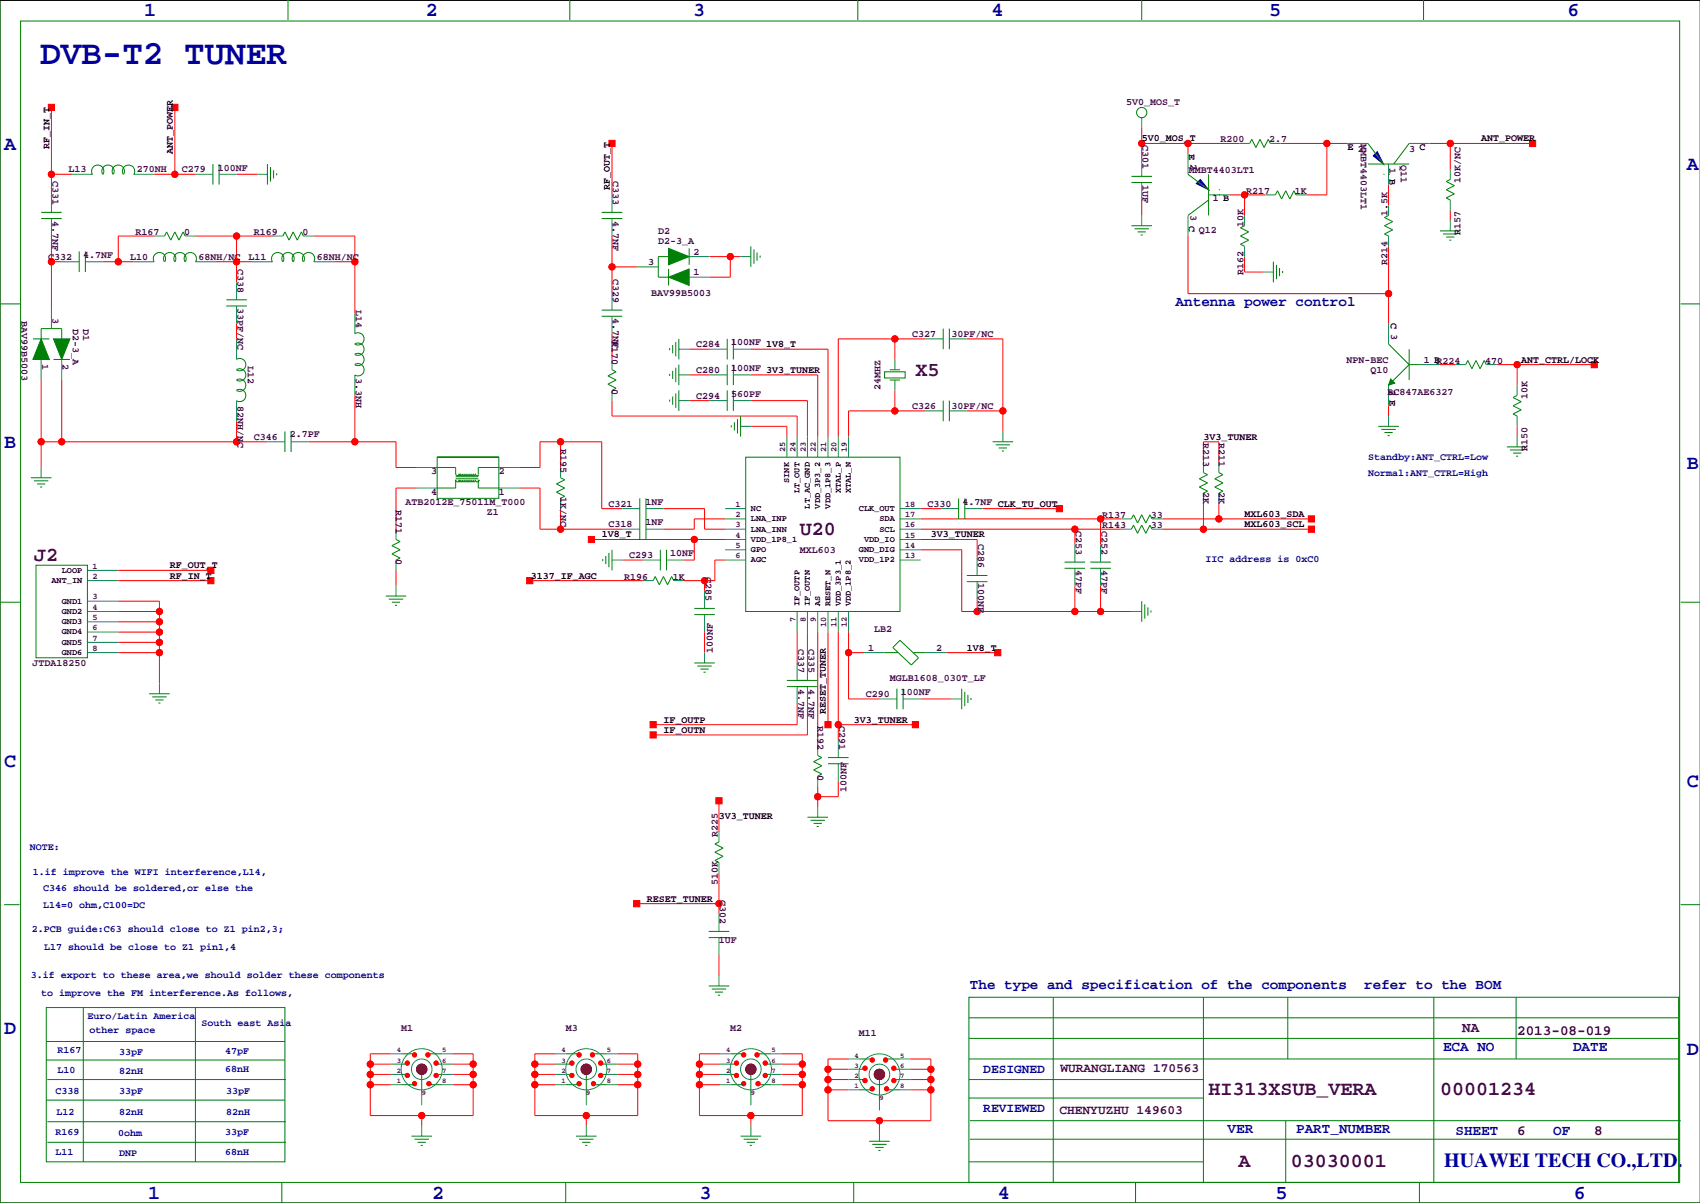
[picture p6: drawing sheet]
<svg xmlns="http://www.w3.org/2000/svg" width="420mm" height="297mm" viewBox="0 0 420 297" stroke-linecap="round" stroke-linejoin="round" font-family="sans-serif">
<path d="M419.9 .1h-419.9v296.9h419.9" fill="none" stroke="#000" stroke-width=".25"/>
<g fill="none" stroke="#008080" stroke-width=".25">
<path d="M281.9 29.1v2.5M281.9 39.2v4.3M293.4 38v5M306.1 35.4h2.5M313.7 35.4h2.5M332.7 35.4h5.1M348 35.4h5.1M12.7 48.1v4.3M12.7 54v4.3M17.8 43h5.1M33 43h5.1M38.1 58.3h2.5"/>
<path d="M45.7 58.3h2.6M48.3 43h4.3M54.1 43h4.3M63.5 43h2.5M67.3 58.3h2.5M74.9 58.3h2.6M151.1 48.1v4.3M151.1 54v4.3M281.9 45.1v4.3M281.9 53.2v2.5M293.4 53.2v5.1M298.4 48.1h5.1"/>
<path d="M307.3 53.2v2.5M312.4 48.1h2.6M320 48.1h2.6M342.9 40.5v5.1M342.9 50.7v2.5M342.9 58.3v2.5M358.1 41.8v2.5M358.1 49.4v2.5M358.1 54.5v2.5M12.7 76.1v5M15.2 64.6h4.4M21.1 64.6h4.3"/>
<path d="M33 64.6h5.1M48.3 64.6h5M58.4 69.7v4.3M58.4 75.6v4.3M62.2 64.6h5.1M77.5 64.6h5M87.6 77.3v5.1M151.1 72.2v4.4M151.1 78.1v4.3M157.5 65.9h5.1M170.2 63.4h5.1M170.2 68.4h5.1"/>
<path d="M182.9 63.4h2.5M307.3 60.8v2.6M311.9 67.2h2.6M342.9 79.9v5M10.2 88.8v5M15.2 88.8v5M58.4 83.7v5.1M58.4 98.9v5.1M87.6 92.6v5M151.1 88.8v2.5M151.1 96.4v2.5M167.6 92.6h2.6"/>
<path d="M167.6 98.9h2.6M167.6 86.2h2.6M175.3 92.6h4.3M175.3 98.9h4.3M175.3 86.2h4.3M181.1 92.6h4.3M181.1 98.9h4.3M181.1 86.2h4.3M221 88.8v2.5M221 93.8v2.6M228.6 83.7h4.3M234.4 83.7h4.4"/>
<path d="M342.9 95.1v5.1M350.5 90h5.1M359.4 90h2.5M367 90h2.6M374.6 95.1v2.5M10.2 115.4v2.6M66 109.1h4.4M71.9 109.1h4.3M102.9 115.4h5M123.2 115.4h5.1M138.4 115.4v2.6M182.9 105.3h2.5"/>
<path d="M194.3 107.8v5.1M196.8 107.8v5.1M199.4 107.8v5.1M201.9 107.8v5.1M204.5 107.8v5.1M207 107.8v5.1M209.5 107.8v5.1M228.6 101.5h4.3M234.4 101.5h4.4M247.6 106.5v2.6M297.2 114.2v2.5M301 114.2v2.5"/>
<path d="M342.9 102.7v2.6M374.6 102.7v2.6M374.6 107.8v2.5M97.8 130.7v2.5M97.8 138.3v2.5M102.9 120.5h5M123.2 120.5h5.1M138.4 123v2.6M151.1 138.3h2.6M153.7 130.7h4.3M153.7 125.6h4.3M158.7 138.3h4.4"/>
<path d="M159.5 130.7h4.3M159.5 125.6h4.3M164.6 138.3h4.3M179.1 130.7h5M179.1 125.6h5M179.1 138.3h5M179.1 128.1h5M179.1 133.2h5M179.1 135.7h5M222.2 130.7h5.1M222.2 125.6h5.1M222.2 138.3h5.1"/>
<path d="M222.2 128.1h5.1M222.2 133.2h5.1M222.2 135.7h5.1M232.4 125.6h4.3M238.3 125.6h4.3M241.3 137.8v4.3M265.4 134.5v4.3M271.8 134.5v4.3M276.9 130.7h2.5M276.9 128.1h2.5M284.5 130.7h2.5M284.5 128.1h2.5"/>
<path d="M297.2 121.8v2.5M301 121.8v2.5M21.6 143.4h7.6M21.6 148.4h7.6M21.6 151h7.6M21.6 153.5h7.6M21.6 156.1h7.6M21.6 158.6h7.6M21.6 140.8h7.6M97.8 144.6v2.6M158.7 143.4h2.6M166.4 143.4h2.5"/>
<path d="M174 145.9v4.3M174 151.8v4.3M196.8 151v5.1M199.4 151v5.1M201.9 151v5.1M204.5 151v5.1M207 151v5.1M209.5 151v5.1M241.3 143.6v4.3M265.4 140.3v4.3M271.8 140.3v4.3M279.4 151h2.5"/>
<path d="M21.6 161.1h7.6M39.4 168.8v2.5M174 161.1v2.6M196.8 163.7v4.3M196.8 169.5v4.3M199.4 163.7v4.3M199.4 169.5v4.3M213.4 161.1h5M217.2 172.6h4.3M223 172.6h4.3M228.6 161.1h5.1M234.9 172.6h2.6"/>
<path d="M201.9 184v2.5M201.9 191.6v2.6M201.9 199.2v2.6M207 182.7v4.4M207 188.6v4.3M177.5 205.3v2.6M177.5 213v2.5M177.5 225.7v4.3M177.5 231.5v4.3M177.5 240.9v2.5M96.5 267.8h2.6M96.5 260.2h2.6"/>
<path d="M96.5 265.3h2.6M96.5 262.7h2.6M104.1 270.4v2.5M104.1 278v2.5M109.2 267.8h2.6M109.2 260.2h2.6M109.2 265.3h2.6M109.2 262.7h2.6M137.2 267.8h2.5M137.2 260.2h2.5M137.2 265.3h2.5M137.2 262.7h2.5"/>
<path d="M144.8 270.4v2.5M144.8 278v2.5M149.9 267.8h2.5M149.9 260.2h2.5M149.9 265.3h2.5M149.9 262.7h2.5M177.8 267.8h2.5M177.8 260.2h2.5M177.8 265.3h2.5M177.8 262.7h2.5M185.4 270.4v2.5M185.4 278v2.5"/>
<path d="M190.5 267.8h2.5M190.5 260.2h2.5M190.5 265.3h2.5M190.5 262.7h2.5M209.5 269.1h2.6M209.5 261.5h2.6M209.5 266.6h2.6M209.5 264h2.6M217.2 271.6v2.6M217.2 279.3v2.5M222.2 269.1h2.6M222.2 261.5h2.6"/>
<path d="M222.2 266.6h2.6M222.2 264h2.6"/>
<circle cx="104.1" cy="264" r="5.1"/>
<circle cx="104.1" cy="264" r="2.54"/>
<circle cx="144.8" cy="264" r="5.1"/>
<circle cx="144.8" cy="264" r="2.54"/>
<circle cx="185.4" cy="264" r="5.1"/>
<circle cx="185.4" cy="264" r="2.54"/>
<circle cx="217.2" cy="265.3" r="5.1"/>
<circle cx="217.2" cy="265.3" r="2.54"/>
</g>
<g fill="none" stroke="#008000" stroke-width=".25">
<path d="M0 -.1v297.1h419.9M71.1 0v4.9M140.7 0v4.9M211.8 0v4.9M281.9 0v4.9M351.5 0v4.9M5.1 5.2h409.7v286.8h-409.7zM308.6 35.4l.5-1 1 2 1-2 1.1 2 1-2 .5 1M337.8 35.4l3.8 5.1M348 35.4l-3.8 5.1M10.2 52.4h5M10.2 54h5"/>
<path d="M22.8 43.1a1.52 1.52 0 0 1 1.3-2.3 1.52 1.52 0 0 1 1.3 2.3M25.4 43.1a1.52 1.52 0 0 1 1.3-2.3 1.52 1.52 0 0 1 1.3 2.3M27.9 43.1a1.52 1.52 0 0 1 1.3-2.3 1.52 1.52 0 0 1 1.3 2.3M30.4 43.1a1.52 1.52 0 0 1 1.4-2.3 1.52 1.52 0 0 1 1.3 2.3M40.6 58.3l.5-1 1.1 2 1-2 1 2 1-2 .5 1M52.6 40.5v5.1M54.1 40.5v5.1M66 40.5v5.1M66.8 41.3v3.5M67.6 42v2.1M68.3 42.8v.5M69.8 58.3l.6-1 1 2 1-2 1 2 1-2 .5 1"/>
<path d="M148.6 52.4h5.1M148.6 54h5.1M279.4 55.7h5.1M279.4 43.5h5.1M279.4 45.1h5.1M280.2 56.5h3.5M280.9 57.3h2.1M281.7 58h.5M293.4 43l5 3.8M298.4 49.4l-5 3.8M298.4 43v10.2M299.7 48.1h.1"/>
<path d="M301 46.8h.1M301 48.1h.1M307.3 55.7l-1 .5 2.1 1.1-2.1 1 2.1 1-2.1 1 1 .5M315 48.1l.5-1 1 2 1-2 1 2 1-2 .5 1M337.8 40.5h10.2M341.6 43h.1M342.9 43h.1M342.9 41.8h.1M342.9 53.2l-1 .5 2 1-2 1 2 1.1-2 1 1 .5M355.6 57h5.1M356.4 57.8h3.5M357.1 58.5h2.1"/>
<path d="M357.9 59.3h.5M358.1 44.3l-1 .5 2.1 1-2.1 1 2.1 1.1-2.1 1 1 .5M0 75h5.1M19.6 62.1v5.1M21.1 62.1v5.1M38.1 64.7a1.52 1.52 0 0 1 1.3-2.4 1.52 1.52 0 0 1 1.3 2.4M40.6 64.7a1.52 1.52 0 0 1 1.3-2.4 1.52 1.52 0 0 1 1.3 2.4M43.1 64.7a1.52 1.52 0 0 1 1.3-2.4 1.52 1.52 0 0 1 1.4 2.4M45.7 64.7a1.52 1.52 0 0 1 1.3-2.4 1.52 1.52 0 0 1 1.3 2.4M55.9 74h5.1M55.9 75.6h5.1M67.3 64.7a1.52 1.52 0 0 1 1.3-2.4 1.52 1.52 0 0 1 1.3 2.4"/>
<path d="M69.8 64.7a1.52 1.52 0 0 1 1.3-2.4 1.52 1.52 0 0 1 1.3 2.4M72.4 64.7a1.52 1.52 0 0 1 1.3-2.4 1.52 1.52 0 0 1 1.3 2.4M74.9 64.7a1.52 1.52 0 0 1 1.3-2.4 1.52 1.52 0 0 1 1.3 2.4M148.6 76.6h5.1M148.6 78.1h5.1M165.1 63.4h-2.5v5h2.5M165.1 66.4v4.1M170.2 61.3v4.1M185.4 60.8v5.1M186.2 61.6v3.5M186.9 62.3v2.1M187.7 63.1v.5"/>
<path d="M314.5 64.6v5.1M315.2 65.4v3.5M316 66.2v2M316.7 66.9v.5M415 75h4.9M8.1 83.7h4.1M10.2 83.7v-2.6h5v2.6M13.2 88.8h4.1M58.4 91.3a1.52 1.52 0 0 1 2.3 1.3 1.52 1.52 0 0 1-2.3 1.3M58.4 93.8a1.52 1.52 0 0 1 2.3 1.3 1.52 1.52 0 0 1-2.3 1.3M58.4 88.7a1.52 1.52 0 0 1 2.3 1.3 1.52 1.52 0 0 1-2.3 1.3M58.4 96.3a1.52 1.52 0 0 1 2.3 1.3 1.52 1.52 0 0 1-2.3 1.4"/>
<path d="M87.6 84.9a1.52 1.52 0 0 1 2.3 1.3 1.52 1.52 0 0 1-2.3 1.3M87.6 87.5a1.52 1.52 0 0 1 2.3 1.3 1.52 1.52 0 0 1-2.3 1.3M87.6 82.4a1.52 1.52 0 0 1 2.3 1.3 1.52 1.52 0 0 1-2.3 1.3M87.6 90a1.52 1.52 0 0 1 2.3 1.3 1.52 1.52 0 0 1-2.3 1.3M151.1 91.3l1 .5-2 1 2 1-2 1.1 2 1-1 .5M165.4 86v.5M165.4 92.3v.5M165.4 98.7v.5M166.1 85.2v2M166.1 91.6v2M166.1 97.9v2M166.9 84.4v3.6"/>
<path d="M166.9 90.8v3.5M166.9 97.1v3.6M167.6 83.7v5.1M167.6 90v5.1M167.6 96.4v5.1M179.6 83.7v5.1M179.6 90v5.1M179.6 96.4v5.1M181.1 83.7v5.1M181.1 90v5.1M181.1 96.4v5.1M218.4 91.8h5.1v1.5h-5.1z"/>
<path d="M219.7 93.8h2.5M219.7 91.3h2.5M232.9 81.1v5.1M232.9 98.9v5.1M234.4 81.1v5.1M234.4 98.9v5.1M342.9 84.9l5.1 5.1M348 90h2.5M348 86.2v7.6M348 90l-5.1 5.1M361.9 90l.6-1 1 2 1-2 1 2 1-2 .5 1M374.6 97.6l-1 .6 2.1 1-2.1 1 2.1 1-2.1 1 1 .5"/>
<path d="M7.6 118h5.1M8.4 118.7h3.5M9.1 119.5h2.1M70.4 106.5v5.1M71.9 106.5v5.1M107.9 112.9h15.3zM107.9 112.9h15.3v10.1h-15.3zM107.9 115.4h4.6v1.8M112.5 117.7h5.6M112.5 118.2h5.6M113.4 117v.4l.1 .1 .2-.1v-.4M113.4 118.6v.3l.1 .1 .2-.1v-.3"/>
<path d="M113.5 117a.51 .51 0 0 1-.4 .4 .51 .51 0 0 1-.5-.2M113.5 118.5a.51 .51 0 0 1-.5 .5 .51 .51 0 0 1-.5-.5v2h-4.6M113.9 117v.4l.1 .1 .2-.1v-.4M113.9 118.6v.3l.1 .1 .2-.1v-.3M114.4 117v.4l.2 .1 .1-.1v-.4M114.4 118.6v.3l.2 .1 .1-.1v-.3M114.9 117v.4l.2 .1 .1-.1v-.4M114.9 118.6v.3l.2 .1 .1-.1v-.3M115.4 117v.4l.2 .1 .1-.1v-.4M115.4 118.6v.3l.2 .1 .1-.1v-.3M115.9 117v.4l.2 .1 .2-.1v-.4M115.9 118.6v.3l.2 .1 .2-.1v-.3"/>
<path d="M116.4 117v.4l.2 .1 .2-.1v-.4M116.4 118.6v.3l.2 .1 .2-.1v-.3M116.9 117v.4l.2 .1 .2-.1v-.4M116.9 118.6v.3l.2 .1 .2-.1v-.3M117.3 117l.4 .4 .5-.1M117.3 118.5a.51 .51 0 0 0 .6 .5 .51 .51 0 0 0 .5-.5M118.1 118.5v2h5.1M123.2 115.4h-5.1v1.8M138.4 118l1 .5-2 1 2 1-2 1 2 1-1 .5M180.6 105v.5M181.4 104.3v2M182.1 103.5v3.5"/>
<path d="M182.9 102.7v5.1M184.1 112.9h38.1v38.1h-38.1zM245.1 109.1h5.1M245.9 109.8h3.5M246.6 110.6h2.1M247.4 111.4h.5M297.2 116.7l1 .5-2 1 2 1-2 1.1 2 1-1 .5M301 116.7l1 .5-2 1 2 1-2 1.1 2 1-1 .5M340.4 105.3h5M341.1 106h3.6M341.9 106.8h2M342.6 107.6h.6"/>
<path d="M372.1 110.3h5.1M372.9 111.1h3.5M373.6 111.9h2.1M374.4 112.6h.5M8.9 139.6h12.7v22.8h-12.7zM9.9 120.3h.5M97.8 133.2l1 .5-2 1 2 1-2 1.1 2 1-1 .5M148.8 138v.5M149.6 137.3v2M150.4 136.5v3.6M151.1 135.7v5.1M158 123v10.2"/>
<path d="M159.5 123v10.2M163.1 135.7v5.1M164.6 135.7v5.1M236.7 123v5.1M238.3 123v5.1M262.9 138.8h5.1M269.2 138.8h5.1M279.4 128.1l.5-1 1 2 1-2 1.1 2 1-2 .5 1M279.4 130.7l.5-1 1 2 1-2 1.1 2 1-2 .5 1M0 148.7h5.1M95.2 147.2h5.1M96 147.9h3.6"/>
<path d="M96.8 148.7h2M97.5 149.5h.5M161.3 143.4l.5-1 1 2 1-2 1 2 1.1-2 .5 1M171.4 150.2h5.1M171.4 151.8h5.1M222.2 158.1l4.6 4.3-1.8 1.8-4.5-4.3zM238.8 142.1h5M238.8 143.6h5M262.9 140.3h5.1M269.2 140.3h5.1M281.9 148.4v5.1M282.7 149.2v3.6"/>
<path d="M283.5 150v2M284.2 150.7v.5M415 148.7h4.9M36.8 171.3h5.1M37.6 172.1h3.5M38.4 172.8h2M39.1 173.6h.5M171.4 163.7h5.1M172.2 164.5h3.6M173 165.2h2M173.7 166h.5M194.3 168h7.6"/>
<path d="M194.3 169.5h7.6M218.4 161.1h3.3M221.5 170v5.1M223 170v5.1M225.6 161.1h3M237.5 170v5.1M238.3 170.8v3.6M239 171.6v2M239.8 172.3v.5M201.9 186.5l1 .6-2 1 2 1-2 1 2 1-1 .5M204.5 187.1h5M204.5 188.6h5"/>
<path d="M177.5 207.9l-1 .5 2.1 1-2.1 1 2.1 1-2.1 1.1 1 .5M199.4 201.8h5.1M200.2 202.6h3.5M200.9 203.3h2M201.7 204.1h.5M1 223.4h3.8M175 230h5.1M175 231.5h5.1M415 223.4h4.9M11.4 248.8h59v38.1h-59zM11.4 257.2h59M20.6 248.8v38.1"/>
<path d="M48.3 248.8v38.1M175 243.4h5.1M175.8 244.2h3.5M176.5 245h2.1M177.3 245.7h.5M239.3 246.2h175.2v45.8h-175.2zM239.3 251.3h175.2M239.3 256.4h175.2M260.1 246.2v45.8M297.2 246.2v45.8M318 246.2v15.3M354.1 246.2v45.8"/>
<path d="M374.4 246.2v15.3M11.4 261.7h59M11.4 271.6h59M11.7 266.6h58.9M11.7 277h58.9M99.1 265.3h1.2M99.1 262.7h1.2M99.1 267.8h3M99.1 260.2h3M104.1 265.3v5.1M105.9 260.2h3.3M106.2 267.8h3"/>
<path d="M107.9 265.3h1.3M107.9 262.7h1.3M139.7 265.3h1.3M139.7 262.7h1.3M139.7 267.8h3M139.7 260.2h3M144.8 265.3v5.1M146.6 260.2h3.3M146.8 267.8h3.1M148.6 265.3h1.3M148.6 262.7h1.3M180.3 265.3h1.3"/>
<path d="M180.3 262.7h1.3M180.3 267.8h3.1M180.3 260.2h3.1M185.4 265.3v5.1M187.2 260.2h3.3M187.5 267.8h3M189.2 265.3h1.3M189.2 262.7h1.3M212.1 266.6h1.3M212.1 264h1.3M212.1 269.1h3M212.1 261.5h3"/>
<path d="M217.2 266.6v5M218.9 261.5h3.3M219.2 269.1h3M221 266.6h1.2M221 264h1.2M239.3 266.6h57.9M239.3 261.5h175.2M239.3 271.1h57.9M239.5 276.7h175.5M317.5 276.7v15.3M11.7 282.1h58.9M69.6 292v5"/>
<path d="M101.6 280.5h5.1M102.4 281.3h3.5M103.1 282.1h2.1M103.9 282.8h.5M139.7 292v5M142.2 280.5h5.1M143 281.3h3.6M143.8 282.1h2M144.5 282.8h.5M182.9 280.5h5.1M183.6 281.3h3.6M184.4 282.1h2"/>
<path d="M185.2 282.8h.5M210.8 292v5M214.6 281.8h5.1M215.4 282.6h3.5M216.2 283.3h2M216.9 284.1h.5M239.3 286.9h57.9M239.5 281.3h175M280.4 292v5M350.5 292v5M383.5 287.4h.1"/>
<circle cx="281.9" cy="27.8" r="1.27"/>
</g>
<g fill="#800000" stroke="#800000" stroke-width=".25">
<circle cx="217.2" cy="265.3" r="1.27"/>
<circle cx="104.1" cy="264" r="1.27"/>
<circle cx="185.4" cy="264" r="1.27"/>
<circle cx="144.8" cy="264" r="1.27"/>
</g>
<g fill="none" stroke="#800000" stroke-width=".25">
<circle cx="104.1" cy="264" r="1.27"/>
<circle cx="144.8" cy="264" r="1.27"/>
<circle cx="185.4" cy="264" r="1.27"/>
<circle cx="217.2" cy="265.3" r="1.27"/>
</g>
<g fill="#f00" stroke="#f00" stroke-width=".25">
<path d="M145.3 132.4h1.5v1.6h-1.5z" fill-rule="evenodd"/>
<path d="M260.9 124.8h1.5v1.6h-1.5z" fill-rule="evenodd"/>
<path d="M323.1 127.4h1.5v1.5h-1.5z" fill-rule="evenodd"/>
<path d="M323.1 129.9h1.5v1.5h-1.5z" fill-rule="evenodd"/>
<path d="M392.9 89.3h1.6v1.5h-1.6z" fill-rule="evenodd"/>
<path d="M377.7 34.7h1.5v1.5h-1.5z" fill-rule="evenodd"/>
<path d="M203.7 178.2h1.5v1.5h-1.5z" fill-rule="evenodd"/>
<path d="M245.6 160.4h1.5v1.5h-1.5z" fill-rule="evenodd"/>
<path d="M160.5 178.2h1.6v1.5h-1.6z" fill-rule="evenodd"/>
<path d="M160.5 180.7h1.6v1.5h-1.6z" fill-rule="evenodd"/>
<path d="M225.3 178.2h1.5v1.5h-1.5z" fill-rule="evenodd"/>
<path d="M130 142.6h1.6v1.5h-1.6z" fill-rule="evenodd"/>
<path d="M156.5 222.4h1.5v1.5h-1.5z" fill-rule="evenodd"/>
<path d="M176.8 197h1.5v1.5h-1.5z" fill-rule="evenodd"/>
<path d="M11.9 25.8h1.6v1.5h-1.6z" fill-rule="evenodd"/>
<path d="M42.4 25.8h1.5v1.5h-1.5z" fill-rule="evenodd"/>
<path d="M51.3 140.1h1.5v1.5h-1.5z" fill-rule="evenodd"/>
<path d="M51.3 142.6h1.5v1.5h-1.5z" fill-rule="evenodd"/>
<path d="M150.4 34.7h1.5v1.5h-1.5z" fill-rule="evenodd"/>
<circle cx="218.7" cy="261.7" r=".51"/>
<circle cx="220.7" cy="263.8" r=".51"/>
<circle cx="220.7" cy="266.8" r=".51"/>
<circle cx="218.9" cy="268.8" r=".51"/>
<circle cx="215.4" cy="268.8" r=".51"/>
<circle cx="213.6" cy="266.8" r=".51"/>
<circle cx="213.6" cy="263.8" r=".51"/>
<circle cx="215.4" cy="261.7" r=".51"/>
<circle cx="229.9" cy="264" r=".76"/>
<circle cx="229.9" cy="266.6" r=".76"/>
<circle cx="229.9" cy="269.1" r=".76"/>
<circle cx="217.2" cy="276.7" r=".76"/>
<circle cx="204.5" cy="269.1" r=".76"/>
<circle cx="204.5" cy="266.6" r=".76"/>
<circle cx="204.5" cy="264" r=".76"/>
<circle cx="157.5" cy="262.7" r=".76"/>
<circle cx="157.5" cy="265.3" r=".76"/>
<circle cx="157.5" cy="267.8" r=".76"/>
<circle cx="144.8" cy="275.4" r=".76"/>
<circle cx="132.1" cy="267.8" r=".76"/>
<circle cx="132.1" cy="265.3" r=".76"/>
<circle cx="132.1" cy="262.7" r=".76"/>
<circle cx="172.7" cy="262.7" r=".76"/>
<circle cx="198.1" cy="262.7" r=".76"/>
<circle cx="198.1" cy="265.3" r=".76"/>
<circle cx="198.1" cy="267.8" r=".76"/>
<circle cx="185.4" cy="275.4" r=".76"/>
<circle cx="172.7" cy="267.8" r=".76"/>
<circle cx="172.7" cy="265.3" r=".76"/>
<circle cx="91.4" cy="262.7" r=".76"/>
<circle cx="91.4" cy="265.3" r=".76"/>
<circle cx="91.4" cy="267.8" r=".76"/>
<circle cx="104.1" cy="275.4" r=".76"/>
<circle cx="116.8" cy="267.8" r=".76"/>
<circle cx="116.8" cy="265.3" r=".76"/>
<circle cx="116.8" cy="262.7" r=".76"/>
<circle cx="105.7" cy="260.5" r=".51"/>
<circle cx="107.7" cy="262.5" r=".51"/>
<circle cx="107.7" cy="265.5" r=".51"/>
<circle cx="105.9" cy="267.6" r=".51"/>
<circle cx="102.4" cy="267.6" r=".51"/>
<circle cx="100.6" cy="265.5" r=".51"/>
<circle cx="100.6" cy="262.5" r=".51"/>
<circle cx="102.4" cy="260.5" r=".51"/>
<circle cx="186.9" cy="260.5" r=".51"/>
<circle cx="189" cy="262.5" r=".51"/>
<circle cx="189" cy="265.5" r=".51"/>
<circle cx="187.2" cy="267.6" r=".51"/>
<circle cx="183.6" cy="267.6" r=".51"/>
<circle cx="181.9" cy="265.5" r=".51"/>
<circle cx="181.9" cy="262.5" r=".51"/>
<circle cx="183.6" cy="260.5" r=".51"/>
<circle cx="146.3" cy="260.5" r=".51"/>
<circle cx="148.3" cy="262.5" r=".51"/>
<circle cx="148.3" cy="265.5" r=".51"/>
<circle cx="146.6" cy="267.6" r=".51"/>
<circle cx="143" cy="267.6" r=".51"/>
<circle cx="141.2" cy="265.5" r=".51"/>
<circle cx="141.2" cy="262.5" r=".51"/>
<circle cx="143" cy="260.5" r=".51"/>
<circle cx="307.3" cy="48.1" r=".76"/>
<circle cx="327.7" cy="35.4" r=".76"/>
<circle cx="241.3" cy="151" r=".76"/>
<circle cx="271.8" cy="151" r=".76"/>
<circle cx="265.4" cy="151" r=".76"/>
<circle cx="265.4" cy="130.7" r=".76"/>
<circle cx="247.7" cy="101.5" r=".76"/>
<circle cx="221" cy="101.5" r=".76"/>
<circle cx="58.4" cy="64.6" r=".76"/>
<circle cx="58.4" cy="58.3" r=".76"/>
<circle cx="87.6" cy="64.6" r=".76"/>
<circle cx="12.7" cy="64.6" r=".76"/>
<circle cx="174" cy="143.4" r=".76"/>
<circle cx="171.5" cy="133.2" r=".76"/>
<circle cx="180.3" cy="63.4" r=".76"/>
<circle cx="39.4" cy="161.1" r=".76"/>
<circle cx="39.4" cy="158.6" r=".76"/>
<circle cx="39.4" cy="156.1" r=".76"/>
<circle cx="39.4" cy="153.5" r=".76"/>
<circle cx="39.4" cy="151" r=".76"/>
<circle cx="10.2" cy="109.1" r=".76"/>
<circle cx="58.4" cy="109.1" r=".76"/>
<circle cx="15.2" cy="109.1" r=".76"/>
<circle cx="29.2" cy="64.6" r=".76"/>
<circle cx="151.1" cy="65.9" r=".76"/>
<circle cx="221" cy="83.7" r=".76"/>
<circle cx="301" cy="128.1" r=".76"/>
<circle cx="297.2" cy="130.7" r=".76"/>
<circle cx="374.7" cy="90" r=".76"/>
<circle cx="358.1" cy="35.4" r=".76"/>
<circle cx="342.9" cy="72.5" r=".76"/>
<circle cx="207" cy="178.9" r=".76"/>
<circle cx="209.6" cy="161.1" r=".76"/>
<circle cx="87.6" cy="109.1" r=".76"/>
<circle cx="138.4" cy="109.1" r=".76"/>
<circle cx="138.4" cy="130.7" r=".76"/>
<circle cx="177.5" cy="223.1" r=".76"/>
<circle cx="201.9" cy="196.7" r=".76"/>
<circle cx="293.4" cy="35.4" r=".76"/>
<circle cx="281.9" cy="35.4" r=".76"/>
<circle cx="12.7" cy="43" r=".76"/>
<circle cx="43.2" cy="43" r=".76"/>
<circle cx="271.8" cy="128.1" r=".76"/>
</g>
<g fill="none" stroke="#f00" stroke-width=".25">
<path d="M12.7 26.5v21.6M43.2 26.5v16.5M151.1 35.4v12.7M281.9 35.4h24.2M281.9 31.6v7.6M293.4 35.4v2.6M316.2 35.4h16.5M327.7 35.4v12.7h-5.1M353.1 35.4h25.4M358.1 35.4v6.4M12.7 58.3v17.8M12.7 43h5.1"/>
<path d="M38.1 58.3h-8.9v6.3M38.1 43h10.2M48.3 58.3h19M58.4 58.3v11.4M58.4 43h5.1M77.5 58.3h10.1v19M151.1 58.3v13.9M281.9 49.4v3.8M293.4 58.3v14.2h49.5M303.5 48.1h8.9M307.3 48.1v5.1M342.9 45.6v5.1"/>
<path d="M358.1 51.9v2.6M12.7 64.6h2.5M25.4 64.6h7.6M53.3 64.6h8.9M58.4 79.9v3.8M82.5 64.6h5.1M151.1 65.9h6.4M175.3 63.4h7.6M180.3 63.4v5h-5M307.3 63.4v3.8h4.6M342.9 60.8v19.1M10.2 93.8v21.6"/>
<path d="M15.2 93.8v15.3M87.6 97.6v11.5M151.1 82.4v6.4M151.1 98.9v3.8h45.7v5.1M170.2 98.9h5.1M170.2 92.6h5.1M170.2 86.2h5.1M185.4 86.2h19.1v21.6M185.4 98.9h14v8.9M185.4 92.6h16.5v15.2M221 83.7v5.1M221 96.4v5.1"/>
<path d="M228.6 83.7h-21.6v24.1M238.8 83.7h8.8v22.8M355.6 90h3.8M369.6 90h24.1M374.6 90v5.1M10.2 109.1h55.8M58.4 104v5.1M76.2 109.1h21.6v6.3h5.1M128.3 115.4h5v-6.3h15.3v16.5h5.1M138.4 109.1v6.3M185.4 105.3h8.9v2.5M228.6 101.5h-19.1v6.3"/>
<path d="M238.8 101.5h8.8M297.2 114.2v-5.1h3.8v5.1M342.9 100.2v2.5M374.6 105.3v2.5M102.9 120.5h-5.1v10.2M128.3 120.5h5v10.2h20.4M138.4 125.6v5.1M146 133.2h33.1M153.7 138.3h5M163.8 125.6h10.2v5.1h5.1M171.4 133.2v5.1h-2.5M179.1 128.1h-7.7v2.6h-7.6"/>
<path d="M179.1 138.3h-2.6v5.1h-7.6M227.3 133.2h14v4.6M227.3 135.7h10.2v15.3h41.9M227.3 130.7h49.6M227.3 125.6h5.1M227.3 128.1h49.6M242.6 125.6h19M265.4 130.7v3.8M271.8 128.1v6.4M287 130.7h36.8M287 128.1h36.8M297.2 124.3v6.4"/>
<path d="M301 124.3v3.8M29.2 151h10.2M29.2 143.4h22.9M29.2 148.4h10.2v20.4M29.2 153.5h10.2M29.2 156.1h10.2M29.2 158.6h10.2M29.2 140.8h22.9M97.8 140.8v3.8M130.8 143.4h27.9M174 143.4v2.5M174 156.1v5"/>
<path d="M196.8 156.1v7.6M199.4 156.1v7.6M201.9 156.1v27.9M204.5 156.1v22.8M207 156.1v26.6M209.5 156.1v16.5h7.7M241.3 147.9v3.1M265.4 144.6v6.4M271.8 144.6v6.4M29.2 161.1h10.2M196.8 173.8v5.1h-35.5M199.4 173.8v7.7h-38.1"/>
<path d="M207 178.9h19.1M209.5 161.1h3.9M227.3 172.6h7.6M233.7 161.1h12.7M177.5 197.7v7.6M201.9 194.2v5M207 192.9v3.8h-5.1M177.5 215.5v10.2M157.2 223.1h20.3M177.5 235.8v5.1M91.4 267.8h5.1M91.4 265.3h5.1"/>
<path d="M91.4 262.7h5.1M96.5 260.2h-5.1v15.2h25.4v-15.2h-5M104.1 275.4v2.6M111.8 267.8h5M111.8 265.3h5M111.8 262.7h5M132.1 267.8h5.1M132.1 265.3h5.1M132.1 262.7h5.1M137.2 260.2h-5.1v15.2h25.4v-15.2h-5.1M144.8 275.4v2.6M152.4 267.8h5.1"/>
<path d="M152.4 265.3h5.1M152.4 262.7h5.1M172.7 267.8h5.1M172.7 265.3h5.1M172.7 262.7h5.1M177.8 260.2h-5.1v15.2h25.4v-15.2h-5.1M185.4 275.4v2.6M193 267.8h5.1M193 265.3h5.1M193 262.7h5.1M204.5 266.6h5M204.5 269.1h5"/>
<path d="M204.5 264h5M209.5 261.5h-5v15.2h25.4v-15.2h-5.1M217.2 276.7v2.6M224.8 266.6h5.1M224.8 269.1h5.1M224.8 264h5.1"/>
<circle cx="281.9" cy="35.4" r=".76"/>
<circle cx="293.4" cy="35.4" r=".76"/>
<circle cx="327.7" cy="35.4" r=".76"/>
<circle cx="358.1" cy="35.4" r=".76"/>
<circle cx="12.7" cy="43" r=".76"/>
<circle cx="43.2" cy="43" r=".76"/>
<circle cx="58.4" cy="58.3" r=".76"/>
<circle cx="307.3" cy="48.1" r=".76"/>
<circle cx="12.7" cy="64.6" r=".76"/>
<circle cx="29.2" cy="64.6" r=".76"/>
<circle cx="58.4" cy="64.6" r=".76"/>
<circle cx="87.6" cy="64.6" r=".76"/>
<circle cx="151.1" cy="65.9" r=".76"/>
<circle cx="180.3" cy="63.4" r=".76"/>
<circle cx="342.9" cy="72.5" r=".76"/>
<circle cx="221" cy="83.7" r=".76"/>
<circle cx="374.7" cy="90" r=".76"/>
<circle cx="10.2" cy="109.1" r=".76"/>
<circle cx="15.2" cy="109.1" r=".76"/>
<circle cx="58.4" cy="109.1" r=".76"/>
<circle cx="87.6" cy="109.1" r=".76"/>
<circle cx="138.4" cy="109.1" r=".76"/>
<circle cx="221" cy="101.5" r=".76"/>
<circle cx="247.7" cy="101.5" r=".76"/>
<circle cx="138.4" cy="130.7" r=".76"/>
<circle cx="171.5" cy="133.2" r=".76"/>
<circle cx="265.4" cy="130.7" r=".76"/>
<circle cx="271.8" cy="128.1" r=".76"/>
<circle cx="297.2" cy="130.7" r=".76"/>
<circle cx="301" cy="128.1" r=".76"/>
<circle cx="39.4" cy="156.1" r=".76"/>
<circle cx="39.4" cy="158.6" r=".76"/>
<circle cx="39.4" cy="151" r=".76"/>
<circle cx="39.4" cy="153.5" r=".76"/>
<circle cx="174" cy="143.4" r=".76"/>
<circle cx="241.3" cy="151" r=".76"/>
<circle cx="265.4" cy="151" r=".76"/>
<circle cx="271.8" cy="151" r=".76"/>
<circle cx="39.4" cy="161.1" r=".76"/>
<circle cx="207" cy="178.9" r=".76"/>
<circle cx="209.6" cy="161.1" r=".76"/>
<circle cx="201.9" cy="196.7" r=".76"/>
<circle cx="177.5" cy="223.1" r=".76"/>
<circle cx="91.4" cy="265.3" r=".76"/>
<circle cx="91.4" cy="262.7" r=".76"/>
<circle cx="91.4" cy="267.8" r=".76"/>
<circle cx="100.6" cy="265.5" r=".51"/>
<circle cx="100.6" cy="262.5" r=".51"/>
<circle cx="102.4" cy="260.5" r=".51"/>
<circle cx="102.4" cy="267.6" r=".51"/>
<circle cx="104.1" cy="275.4" r=".76"/>
<circle cx="105.7" cy="260.5" r=".51"/>
<circle cx="105.9" cy="267.6" r=".51"/>
<circle cx="107.7" cy="265.5" r=".51"/>
<circle cx="107.7" cy="262.5" r=".51"/>
<circle cx="116.8" cy="265.3" r=".76"/>
<circle cx="116.8" cy="262.7" r=".76"/>
<circle cx="116.8" cy="267.8" r=".76"/>
<circle cx="132.1" cy="265.3" r=".76"/>
<circle cx="132.1" cy="262.7" r=".76"/>
<circle cx="132.1" cy="267.8" r=".76"/>
<circle cx="141.2" cy="265.5" r=".51"/>
<circle cx="141.2" cy="262.5" r=".51"/>
<circle cx="143" cy="260.5" r=".51"/>
<circle cx="143" cy="267.6" r=".51"/>
<circle cx="144.8" cy="275.4" r=".76"/>
<circle cx="146.3" cy="260.5" r=".51"/>
<circle cx="146.6" cy="267.6" r=".51"/>
<circle cx="148.3" cy="265.5" r=".51"/>
<circle cx="148.3" cy="262.5" r=".51"/>
<circle cx="157.5" cy="265.3" r=".76"/>
<circle cx="157.5" cy="262.7" r=".76"/>
<circle cx="157.5" cy="267.8" r=".76"/>
<circle cx="172.7" cy="265.3" r=".76"/>
<circle cx="172.7" cy="262.7" r=".76"/>
<circle cx="172.7" cy="267.8" r=".76"/>
<circle cx="181.9" cy="265.5" r=".51"/>
<circle cx="181.9" cy="262.5" r=".51"/>
<circle cx="183.6" cy="260.5" r=".51"/>
<circle cx="183.6" cy="267.6" r=".51"/>
<circle cx="185.4" cy="275.4" r=".76"/>
<circle cx="186.9" cy="260.5" r=".51"/>
<circle cx="187.2" cy="267.6" r=".51"/>
<circle cx="189" cy="265.5" r=".51"/>
<circle cx="189" cy="262.5" r=".51"/>
<circle cx="198.1" cy="265.3" r=".76"/>
<circle cx="198.1" cy="262.7" r=".76"/>
<circle cx="198.1" cy="267.8" r=".76"/>
<circle cx="204.5" cy="264" r=".76"/>
<circle cx="204.5" cy="266.6" r=".76"/>
<circle cx="204.5" cy="269.1" r=".76"/>
<circle cx="213.6" cy="263.8" r=".51"/>
<circle cx="213.6" cy="266.8" r=".51"/>
<circle cx="215.4" cy="261.7" r=".51"/>
<circle cx="215.4" cy="268.8" r=".51"/>
<circle cx="217.2" cy="276.7" r=".76"/>
<circle cx="218.7" cy="261.7" r=".51"/>
<circle cx="218.9" cy="268.8" r=".51"/>
<circle cx="220.7" cy="266.8" r=".51"/>
<circle cx="220.7" cy="263.8" r=".51"/>
<circle cx="229.9" cy="264" r=".76"/>
<circle cx="229.9" cy="266.6" r=".76"/>
<circle cx="229.9" cy="269.1" r=".76"/>
</g>
<g fill="#008000" stroke="#008000" stroke-width=".25">
<path d="M10.2 83.7l2 5.1h-4.1z" fill-rule="evenodd"/>
<path d="M13.2 83.7h4.1l-2.1 5.1z" fill-rule="evenodd"/>
<path d="M165.1 68.4l5.1-2v4.1z" fill-rule="evenodd"/>
<path d="M165.1 61.3l5.1 2.1-5.1 2z" fill-rule="evenodd"/>
<path d="M343.4 93.6l1 1-1.5 .5z" fill-rule="evenodd"/>
</g>
<g fill="#0000a0" stroke="#0000a0" stroke-width=".25">
<path d="M340.1 37.5l1.5 3-2.5-2z" fill-rule="evenodd"/>
<path d="M296.4 44.3l2 2.5-3-1.5z" fill-rule="evenodd"/>
</g>
<text font-size="8.5" fill="#0000a0" x="9.9" y="15.9">DVB-T2 TUNER</text>
<g font-size="4.9" fill="#0000a0">
<text x="35.6" y="3.9">1</text>
<text x="105.2" y="3.9">2</text>
<text x="171.2" y="3.9">3</text>
<text x="244.9" y="3.9">4</text>
<text x="313.4" y="3.9">5</text>
<text x="387.1" y="3.9">6</text>
<text x="1" y="36.9">A</text>
<text x="416.6" y="42">A</text>
<text x="1" y="110.6">B</text>
<text x="416.6" y="115.7">B</text>
<text x="1" y="189.3">C</text>
<text x="416.6" y="194.4">C</text>
<text x="1" y="255.4">D</text>
<text x="416.6" y="260.5">D</text>
<text x="356.6" y="288">HUAWEI TECH CO.,LTD.</text>
<text x="36.6" y="296">1</text>
<text x="106.7" y="296">2</text>
<text x="172.7" y="296">3</text>
<text x="246.4" y="296">4</text>
<text x="315" y="296">5</text>
<text x="388.6" y="296">6</text>
</g>
<g font-size="4.9" fill="#400040">
<text x="226.1" y="92.8">X5</text>
<text x="197.5" y="132.1">U20</text>
<text x="8.5" y="138.4">J2</text>
<text x="298.5" y="270.5">HI313XSUB_VERA</text>
<text x="355.6" y="270.5">00001234</text>
<text x="305.9" y="288.3">A</text>
<text x="318.8" y="288.3">03030001</text>
</g>
<g font-size="3.5" fill="#0000a0">
<text x="290.3" y="75.6">Antenna power control</text>
<text x="239.5" y="244.2">The type and specification of the components</text>
<text x="336.9" y="244.2">refer to the BOM</text>
<text x="356.4" y="259.4">ECA NO</text>
<text x="388.5" y="259.4">DATE</text>
<text x="303.1" y="279.7">VER</text>
<text x="320.1" y="279.7">PART_NUMBER</text>
<text x="359.4" y="280.3">SHEET</text>
<text x="383.5" y="280.3">OF</text>
</g>
<g font-size="3.5" fill="#400040">
<text x="361.1" y="254.9">NA</text>
<text x="374.6" y="255.7">2013-08-019</text>
<text x="374.6" y="280.3">6</text>
<text x="393.7" y="280.3">8</text>
</g>
<g font-size="3.2" fill="#0000a0">
<text x="242.8" y="264.9">DESIGNED</text>
<text x="242.8" y="274.5">REVIEWED</text>
</g>
<g font-size="3.2" fill="#400040">
<text x="261.9" y="264.7">WURANGLIANG 170563</text>
<text x="261.6" y="275.1">CHENYUZHU 149603</text>
</g>
<g font-size="2.5" fill="#400040">
<text x="278.1" y="26">5V0_MOS_T</text>
<text x="282.2" y="35.8" transform="rotate(90 282.2 35.8)">C301</text>
<text x="301.4" y="35.2">R200</text>
<text x="313.4" y="35.2">2.7</text>
<text x="336" y="35.6" transform="rotate(90 336 35.6)">MMBT4403LT1</text>
<text x="343.1" y="41.6" transform="rotate(90 343.1 41.6)">1 B</text>
<text x="345.9" y="40.6" transform="rotate(90 345.9 40.6)">Q11</text>
<text x="348" y="37.5">3 C</text>
<text x="12.9" y="44.7" transform="rotate(90 12.9 44.7)">C331</text>
<text x="16.9" y="42.5">L13</text>
<text x="33.8" y="42.5">270NH</text>
<text x="44.9" y="42.5">C279</text>
<text x="53.8" y="42.1">100NF</text>
<text x="151.4" y="44.7" transform="rotate(90 151.4 44.7)">C333</text>
<text x="282.2" y="45.6" transform="rotate(90 282.2 45.6)">1UF</text>
<text x="293.6" y="42.6">MMBT4403LT1</text>
<text x="307.8" y="47.9">R217</text>
<text x="319.8" y="47.9">1K</text>
<text x="360.7" y="45.1" transform="rotate(-90 360.7 45.1)">10K/NC</text>
<text x="294" y="53.2" transform="rotate(90 294 53.2)">3 C</text>
<text x="299.5" y="49.7">1 B</text>
<text x="342.6" y="53.5" transform="rotate(-90 342.6 53.5)">1.5K</text>
<text x="12.9" y="54.5" transform="rotate(90 12.9 54.5)">4.7NF</text>
<text x="33.4" y="58">R167</text>
<text x="45.5" y="58">0</text>
<text x="62.7" y="58">R169</text>
<text x="74.7" y="58">0</text>
<text x="151.4" y="54.5" transform="rotate(90 151.4 54.5)">4.7NF</text>
<text x="162.6" y="57.8">D2</text>
<text x="296" y="57.6">Q12</text>
<text x="307.1" y="56" transform="rotate(-90 307.1 56)">10K</text>
<text x="360.7" y="58.1" transform="rotate(-90 360.7 58.1)">R157</text>
<text x="11.9" y="64.1">C332</text>
<text x="20.5" y="63.7">4.7NF</text>
<text x="32.1" y="64.1">L10</text>
<text x="49" y="64.1">68NH/NC</text>
<text x="61.3" y="64.1">L11</text>
<text x="78.2" y="64.1">68NH/NC</text>
<text x="160" y="65.4">3</text>
<text x="162.6" y="60.3">D2-3_A</text>
<text x="171.2" y="62.9">2</text>
<text x="342.6" y="65.5" transform="rotate(-90 342.6 65.5)">R214</text>
<text x="58.6" y="66.3" transform="rotate(90 58.6 66.3)">C338</text>
<text x="151.4" y="68.9" transform="rotate(90 151.4 68.9)">C329</text>
<text x="171.2" y="67.9">1</text>
<text x="307.1" y="68" transform="rotate(-90 307.1 68)">R162</text>
<text x="58.6" y="76.1" transform="rotate(90 58.6 76.1)">33PF/NC</text>
<text x="87.9" y="76.4" transform="rotate(90 87.9 76.4)">L14</text>
<text x="160.8" y="73">BAV99B5003</text>
<text x="5.3" y="79.4" transform="rotate(90 5.3 79.4)">BAV99B5003</text>
<text x="12.9" y="78.6" transform="rotate(90 12.9 78.6)">3</text>
<text x="18" y="81.1" transform="rotate(90 18 81.1)">D2-3_A</text>
<text x="20.5" y="81.1" transform="rotate(90 20.5 81.1)">D1</text>
<text x="151.4" y="78.6" transform="rotate(90 151.4 78.6)">4.7NF</text>
<text x="225.2" y="83.2">C327</text>
<text x="234.9" y="83.2">30PF/NC</text>
<text x="10.4" y="89.8" transform="rotate(90 10.4 89.8)">1</text>
<text x="15.5" y="89.8" transform="rotate(90 15.5 89.8)">2</text>
<text x="151.1" y="84.1" transform="rotate(90 151.1 84.1)">R170</text>
<text x="171.9" y="85.7">C284</text>
<text x="180.6" y="85.3">100NF 1V8_T</text>
<text x="332.5" y="89.5">NPN-BEC</text>
<text x="351.6" y="89.5">1 BR224</text>
<text x="366.8" y="89.8">470</text>
<text x="61.2" y="90.4" transform="rotate(90 61.2 90.4)">L12</text>
<text x="87.9" y="93.3" transform="rotate(90 87.9 93.3)">3.3NH</text>
<text x="171.9" y="92.1">C280</text>
<text x="180.6" y="91.6">100NF 3V3_TUNER</text>
<text x="338.5" y="92.1">Q10</text>
<text x="58.6" y="100.2" transform="rotate(90 58.6 100.2)">82NH/NC</text>
<text x="151.1" y="96.1" transform="rotate(90 151.1 96.1)">0</text>
<text x="171.9" y="98.4">C294</text>
<text x="180.6" y="98">560PF</text>
<text x="217.4" y="96.4" transform="rotate(-90 217.4 96.4)">24MHZ</text>
<text x="225.2" y="101">C326</text>
<text x="234.9" y="101">30PF/NC</text>
<text x="342.6" y="97.7">BC847AE6327</text>
<text x="343.1" y="96.4" transform="rotate(90 343.1 96.4)">2 E</text>
<text x="377.2" y="98.4" transform="rotate(-90 377.2 98.4)">10K</text>
<text x="71.6" y="107.9">2.7PF</text>
<text x="62.7" y="108.6">C346</text>
<text x="138.4" y="110.8" transform="rotate(90 138.4 110.8)">R195</text>
<text x="297.2" y="109.5" transform="rotate(90 297.2 109.5)">R213</text>
<text x="301" y="109.5" transform="rotate(90 301 109.5)">R211</text>
<text x="377.2" y="111.4" transform="rotate(-90 377.2 111.4)">R150</text>
<text x="106.5" y="117">3</text>
<text x="123.2" y="117">2</text>
<text x="100.2" y="124.7">ATB2012E_75011M_T000</text>
<text x="106.5" y="122.1">4</text>
<text x="123.2" y="122.1">1</text>
<text x="138.4" y="122.8" transform="rotate(90 138.4 122.8)">1K/NC</text>
<text x="150.3" y="125.1">C321</text>
<text x="159.4" y="124.7">1NF</text>
<text x="229" y="125.1">C330</text>
<text x="237.7" y="124.7">4.7NF CLK_TU_OUT</text>
<text x="297.2" y="121.5" transform="rotate(90 297.2 121.5)">2K</text>
<text x="301" y="121.5" transform="rotate(90 301 121.5)">2K</text>
<text x="97.8" y="126" transform="rotate(90 97.8 126)">R171</text>
<text x="120.2" y="127.2">Z1</text>
<text x="150.3" y="130.2">C318</text>
<text x="159.4" y="129.7">1NF</text>
<text x="265.7" y="131.1" transform="rotate(90 265.7 131.1)">C253</text>
<text x="272" y="131.1" transform="rotate(90 272 131.1)">C252</text>
<text x="272.2" y="130.4">R143</text>
<text x="272.2" y="127.9">R137</text>
<text x="284.2" y="130.4">33</text>
<text x="284.2" y="127.9">33</text>
<text x="155.4" y="137.8">C293</text>
<text x="165.5" y="137.4">10NF</text>
<text x="197.5" y="136.4">MXL603</text>
<text x="241.5" y="134.4" transform="rotate(90 241.5 134.4)">C286</text>
<text x="97.8" y="138" transform="rotate(90 97.8 138)">0</text>
<text x="154.1" y="143.1">R196</text>
<text x="166.1" y="143.1">1K</text>
<text x="174.2" y="142.5" transform="rotate(90 174.2 142.5)">C285</text>
<text x="241.5" y="143.9" transform="rotate(90 241.5 143.9)">100NF</text>
<text x="265.7" y="140.8" transform="rotate(90 265.7 140.8)">47PF</text>
<text x="272" y="140.8" transform="rotate(90 272 140.8)">47PF</text>
<text x="176" y="161.1" transform="rotate(-90 176 161.1)">100NF</text>
<text x="197.1" y="160.3" transform="rotate(90 197.1 160.3)">C337</text>
<text x="199.6" y="160.3" transform="rotate(90 199.6 160.3)">C335</text>
<text x="214.4" y="160.6">1</text>
<text x="215.9" y="156.1">LB2</text>
<text x="231.1" y="160.6">2</text>
<text x="8.1" y="164.4">JTDA18250</text>
<text x="197.1" y="170" transform="rotate(90 197.1 170)">4.7NF</text>
<text x="199.6" y="170" transform="rotate(90 199.6 170)">4.7NF</text>
<text x="213.8" y="172.1">C290</text>
<text x="219.7" y="168.3">MGLB1608_030T_LF</text>
<text x="222.5" y="171.7">100NF</text>
<text x="201.9" y="179.4" transform="rotate(90 201.9 179.4)">R192</text>
<text x="207.2" y="179.4" transform="rotate(90 207.2 179.4)">C291</text>
<text x="201.9" y="191.4" transform="rotate(90 201.9 191.4)">0</text>
<text x="209" y="195.4" transform="rotate(-90 209 195.4)">100NF</text>
<text x="177.3" y="206.6" transform="rotate(-90 177.3 206.6)">R225</text>
<text x="177.3" y="218.6" transform="rotate(-90 177.3 218.6)">510K</text>
<text x="177.8" y="222.3" transform="rotate(90 177.8 222.3)">C302</text>
<text x="177.5" y="232.8">1UF</text>
<text x="99.1" y="254.6">M1</text>
<text x="139.7" y="254.6">M3</text>
<text x="180.3" y="254.6">M2</text>
<text x="212.1" y="255.9">M11</text>
</g>
<g font-size="2.5">
<text x="281.9" y="34.9">5V0_MOS_T</text>
<text x="365.8" y="34.9">ANT_POWER</text>
<text x="12.2" y="36.7" transform="rotate(-90 12.2 36.7)">RF_IN_T</text>
<text x="42.7" y="38" transform="rotate(-90 42.7 38)">ANT_POWER</text>
<text x="293.6" y="38" transform="rotate(90 293.6 38)">E 2</text>
<text x="332.7" y="37">E 2</text>
<text x="150.6" y="46.8" transform="rotate(-90 150.6 46.8)">RF_OUT_T</text>
<text x="343.5" y="79.9" transform="rotate(90 343.5 79.9)">C 3</text>
<text x="375.7" y="89.5">ANT_CTRL/LOCK</text>
<text x="297.2" y="108.6">3V3_TUNER</text>
<text x="307.3" y="130.2">MXL603_SCL</text>
<text x="307.3" y="127.6">MXL603_SDA</text>
<text x="148.6" y="132.7">1V8_T</text>
<text x="229.9" y="132.7">3V3_TUNER</text>
<text x="41.9" y="142.9">RF_IN_T</text>
<text x="41.9" y="140.3">RF_OUT_T</text>
<text x="131.1" y="142.9">3137_IF_AGC</text>
<text x="238.8" y="160.6">1V8_T</text>
<text x="163.8" y="178.4">IF_OUTP</text>
<text x="204" y="176.4" transform="rotate(-90 204 176.4)">RESET_TUNER</text>
<text x="210.8" y="178.4">3V3_TUNER</text>
<text x="163.8" y="181">IF_OUTN</text>
<text x="177.5" y="202.3">3V3_TUNER</text>
<text x="159.8" y="222.6">RESET_TUNER</text>
</g>
<g font-size="2.5" fill="#0000a0">
<text x="337.8" y="113.7">Standby:ANT_CTRL=Low</text>
<text x="337.8" y="117.5">Normal:ANT_CTRL=High</text>
<text x="297.7" y="138.8">IIC address is 0xC0</text>
<text x="7.4" y="209.9">NOTE:</text>
<text x="8.1" y="216">1.if improve the WIFI interference,L14,</text>
<text x="10.7" y="220.1">C346 should be soldered,or else the</text>
<text x="10.7" y="224.1">L14=0 ohm,C100=DC</text>
<text x="7.9" y="230.2">2.PCB guide:C63 should close to Z1 pin2,3;</text>
<text x="10.9" y="234.6">L17 should be close to Z1 pin1,4</text>
<text x="7.6" y="241.4">3.if export to these area,we should solder these components</text>
<text x="10.2" y="246">to improve the FM interference.As follows,</text>
<text x="21.6" y="251.6">Euro/Latin America</text>
<text x="22.1" y="255.1">other space</text>
<text x="49.8" y="253.4">South east Asia</text>
<text x="14.2" y="260">R167</text>
<text x="29.5" y="260.5">33pF</text>
<text x="55.6" y="260.2">47pF</text>
<text x="14.2" y="265">L10</text>
<text x="29.5" y="265.3">82nH</text>
<text x="55.6" y="264.8">68nH</text>
<text x="13.7" y="270.1">C338</text>
<text x="14" y="275.2">L12</text>
<text x="29.5" y="275.2">82nH</text>
<text x="29.5" y="270.1">33pF</text>
<text x="55.9" y="275.2">82nH</text>
<text x="55.9" y="270.1">33pF</text>
<text x="13.7" y="280.3">R169</text>
<text x="29.2" y="280.5">0ohm</text>
<text x="55.6" y="280.3">33pF</text>
<text x="13.7" y="285.1">L11</text>
<text x="29.5" y="285.4">DNP</text>
<text x="55.6" y="285.1">68nH</text>
</g>
<g font-size="2.1" fill="#400040">
<text x="193.9" y="111.6" transform="rotate(-90 193.9 111.6)">25</text>
<text x="196.4" y="111.6" transform="rotate(-90 196.4 111.6)">24</text>
<text x="199" y="111.6" transform="rotate(-90 199 111.6)">23</text>
<text x="201.5" y="111.6" transform="rotate(-90 201.5 111.6)">22</text>
<text x="204" y="111.6" transform="rotate(-90 204 111.6)">21</text>
<text x="206.6" y="111.6" transform="rotate(-90 206.6 111.6)">20</text>
<text x="209.1" y="111.6" transform="rotate(-90 209.1 111.6)">19</text>
<text x="181.6" y="125.2">1</text>
<text x="223.5" y="125.2">18</text>
<text x="181.6" y="127.7">2</text>
<text x="181.6" y="130.2">3</text>
<text x="223.5" y="130.2">16</text>
<text x="223.5" y="127.7">17</text>
<text x="181.6" y="132.8">4</text>
<text x="181.6" y="135.3">5</text>
<text x="181.6" y="137.9">6</text>
<text x="223.5" y="137.9">13</text>
<text x="223.5" y="135.3">14</text>
<text x="223.5" y="132.8">15</text>
<text x="22.9" y="142.9">2</text>
<text x="22.9" y="140.4">1</text>
<text x="22.9" y="148">3</text>
<text x="22.9" y="150.6">4</text>
<text x="22.9" y="153.1">5</text>
<text x="22.9" y="155.6">6</text>
<text x="196.4" y="153.5" transform="rotate(-90 196.4 153.5)">7</text>
<text x="199" y="153.5" transform="rotate(-90 199 153.5)">8</text>
<text x="201.5" y="153.5" transform="rotate(-90 201.5 153.5)">9</text>
<text x="204" y="154.8" transform="rotate(-90 204 154.8)">10</text>
<text x="206.6" y="154.8" transform="rotate(-90 206.6 154.8)">11</text>
<text x="209.1" y="154.8" transform="rotate(-90 209.1 154.8)">12</text>
<text x="22.9" y="158.2">7</text>
<text x="22.9" y="160.7">8</text>
</g>
<g font-size="2.1">
<text x="194.9" y="119.2" transform="rotate(-90 194.9 119.2)">SINK</text>
<text x="197.4" y="121.8" transform="rotate(-90 197.4 121.8)">LT_OUT</text>
<text x="200" y="125.6" transform="rotate(-90 200 125.6)">LT_AC_GND</text>
<text x="202.5" y="125.6" transform="rotate(-90 202.5 125.6)">VDD_3P3_2</text>
<text x="205.1" y="125.6" transform="rotate(-90 205.1 125.6)">VDD_1P8_3</text>
<text x="207.6" y="121.8" transform="rotate(-90 207.6 121.8)">XTAL_P</text>
<text x="210.1" y="121.8" transform="rotate(-90 210.1 121.8)">XTAL_N</text>
<text x="185.4" y="126.2">NC</text>
<text x="185.4" y="128.7">LNA_INP</text>
<text x="185.4" y="131.3">LNA_INN</text>
<text x="212.1" y="126.2">CLK_OUT</text>
<text x="217.2" y="131.3">SCL</text>
<text x="217.2" y="128.7">SDA</text>
<text x="185.4" y="133.8">VDD_1P8_1</text>
<text x="185.4" y="136.3">GPO</text>
<text x="212.1" y="136.3">GND_DIG</text>
<text x="213.4" y="133.8">VDD_IO</text>
<text x="12.7" y="144">ANT_IN</text>
<text x="15.2" y="141.4">LOOP</text>
<text x="185.4" y="138.9">AGC</text>
<text x="212.1" y="138.9">VDD_1P2</text>
<text x="15.2" y="149">GND1</text>
<text x="197.4" y="149.7" transform="rotate(-90 197.4 149.7)">IF_OUTP</text>
<text x="200" y="149.7" transform="rotate(-90 200 149.7)">IF_OUTN</text>
<text x="202.5" y="149.7" transform="rotate(-90 202.5 149.7)">AS</text>
<text x="205.1" y="149.7" transform="rotate(-90 205.1 149.7)">RESET_N</text>
<text x="207.6" y="149.7" transform="rotate(-90 207.6 149.7)">VDD_3P3_1</text>
<text x="210.1" y="149.7" transform="rotate(-90 210.1 149.7)">VDD_1P8_2</text>
<text x="15.2" y="151.6">GND2</text>
<text x="15.2" y="154.1">GND3</text>
<text x="15.2" y="156.7">GND4</text>
<text x="15.2" y="159.2">GND5</text>
<text x="15.2" y="161.7">GND6</text>
</g>
<g font-size="1.8" fill="#400040">
<text x="98" y="262.4">3</text>
<text x="98" y="259.8">4</text>
<text x="109.2" y="259.8">5</text>
<text x="109.2" y="262.4">6</text>
<text x="138.6" y="259.8">4</text>
<text x="138.6" y="262.4">3</text>
<text x="149.9" y="262.4">6</text>
<text x="149.9" y="259.8">5</text>
<text x="179.3" y="262.4">3</text>
<text x="179.3" y="259.8">4</text>
<text x="190.5" y="259.8">5</text>
<text x="190.5" y="262.4">6</text>
<text x="211" y="261.1">4</text>
<text x="211" y="263.7">3</text>
<text x="222.2" y="263.7">6</text>
<text x="222.2" y="261.1">5</text>
<text x="98" y="267.5">1</text>
<text x="98" y="264.9">2</text>
<text x="109.2" y="267.5">8</text>
<text x="109.2" y="264.9">7</text>
<text x="138.6" y="264.9">2</text>
<text x="138.6" y="267.5">1</text>
<text x="149.9" y="264.9">7</text>
<text x="149.9" y="267.5">8</text>
<text x="179.3" y="267.5">1</text>
<text x="179.3" y="264.9">2</text>
<text x="190.5" y="267.5">8</text>
<text x="190.5" y="264.9">7</text>
<text x="211" y="266.2">2</text>
<text x="211" y="268.7">1</text>
<text x="222.2" y="266.2">7</text>
<text x="222.2" y="268.7">8</text>
<text x="104.1" y="270.3">9</text>
<text x="144.8" y="270.3">9</text>
<text x="185.4" y="270.3">9</text>
<text x="217.2" y="271.5">9</text>
</g>
</svg>
